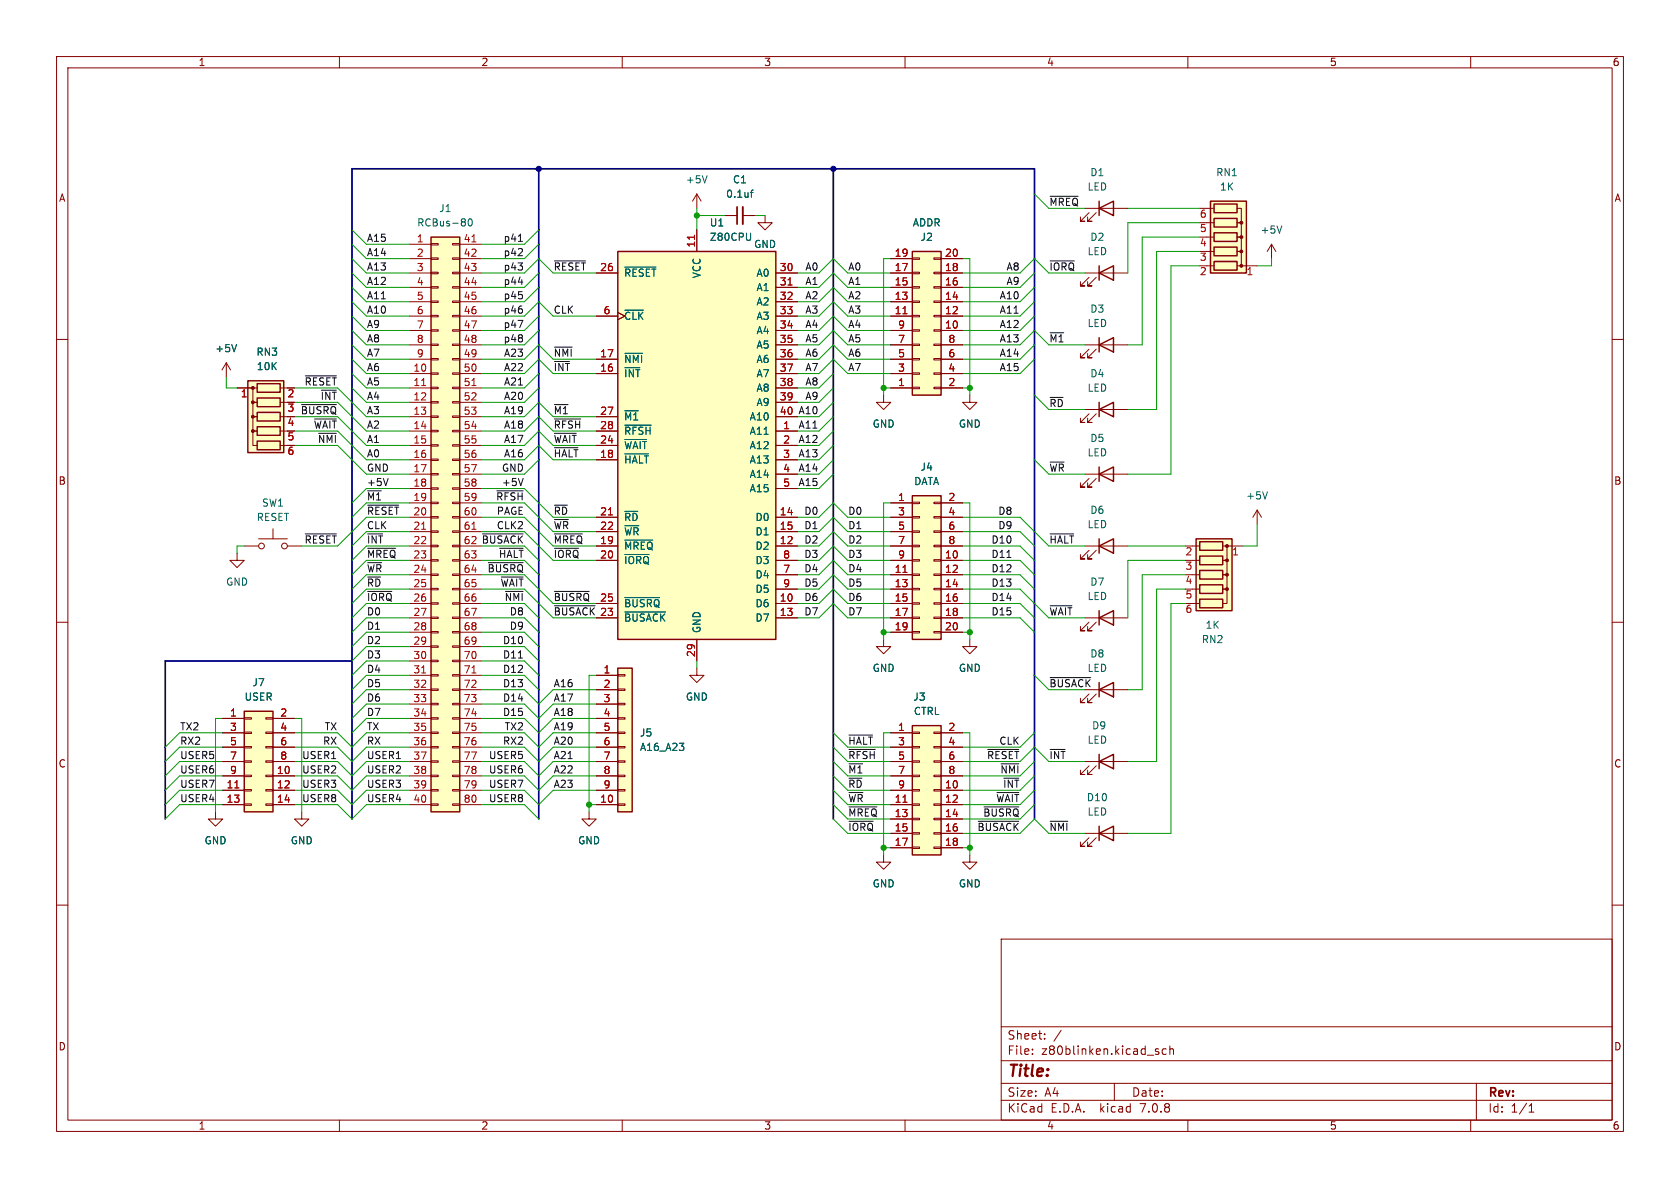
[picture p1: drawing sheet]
<svg xmlns="http://www.w3.org/2000/svg" width="297mm" height="210mm" viewBox="0 0 297 210" stroke-linecap="round" stroke-linejoin="round" font-family="sans-serif">
<g fill="none" stroke="#840000" stroke-width=".18">
<path d="M10 10h277v190h-277zM12 12h273v186h-273zM60 10v2M110 10v2M160 10v2M210 10v2M260 10v2M123.2 34.3l-.8 1.3M123.2 34.3v2.5M123.2 34.3l.8 1.3M128.3 38.1h2M131.3 38.1h2"/>
<path d="M135.3 38.1v1.3h1.2l-1.2 1.2-1.3-1.2h1.3M191.8 36.8h7.6M192.5 37.6l-1.5 1.5h.8h-.8v-.7M193.8 37.6l-1.5 1.5h.7h-.7v-.7M212.1 36.8h2.5M213.4 39.4h1.2M218.7 36.8h.8v2.6h-.8h.8v2.5h-.8h.8v2.6h-.8h.8v2.5h-.8M10 60h2M72.4 48.3h3.8M72.4 50.8h3.8M72.4 53.3h3.8M72.4 55.9h3.8"/>
<path d="M72.4 58.4h3.8M72.4 43.2h3.8M72.4 45.7h3.8M76.2 58.3h1.3v.2h-1.3zM76.2 55.8h1.3v.2h-1.3zM76.2 53.2h1.3v.3h-1.3zM76.2 50.7h1.3v.2h-1.3zM76.2 48.1h1.3v.3h-1.3zM76.2 45.6h1.3v.2h-1.3zM76.2 43.1h1.3v.2h-1.3zM80 58.3h1.3v.2h-1.3zM80 55.8h1.3v.2h-1.3z"/>
<path d="M80 53.2h1.3v.3h-1.3zM80 50.7h1.3v.2h-1.3zM80 48.1h1.3v.3h-1.3zM80 45.6h1.3v.2h-1.3zM80 43.1h1.3v.2h-1.3zM81.3 48.3h3.8M81.3 50.8h3.8M81.3 53.3h3.8M81.3 55.9h3.8M81.3 58.4h3.8M81.3 43.2h3.8M81.3 45.7h3.8"/>
<path d="M105.4 48.3h3.8M105.4 55.9h3.8M109.2 55.2l1.3 .7-1.3 .6M123.2 40.6v3.9M137.2 48.3h3.8M137.2 50.8h3.8M137.2 53.3h3.8M137.2 55.9h3.8M137.2 58.4h3.8M157.5 48.3h3.8M157.5 50.8h3.8M157.5 53.3h3.8"/>
<path d="M157.5 55.9h3.8M157.5 58.4h3.8M157.5 45.7h3.8M161.3 45.6h1.3v.2h-1.3zM161.3 48.1h1.3v.3h-1.3zM161.3 50.7h1.3v.2h-1.3zM161.3 53.2h1.3v.3h-1.3zM161.3 55.8h1.3v.2h-1.3zM161.3 58.3h1.3v.2h-1.3zM165.1 45.6h1.3v.2h-1.3zM165.1 48.1h1.3v.3h-1.3zM165.1 50.7h1.3v.2h-1.3z"/>
<path d="M165.1 53.2h1.3v.3h-1.3zM165.1 55.8h1.3v.2h-1.3zM165.1 58.3h1.3v.2h-1.3zM166.4 48.3h3.8M166.4 50.8h3.8M166.4 53.3h3.8M166.4 55.9h3.8M166.4 58.4h3.8M166.4 45.7h3.8M191.8 48.3h7.6M192.5 49l-1.5 1.5h.8h-.8v-.7M193.8 49l-1.5 1.5h.7h-.7v-.7"/>
<path d="M213.4 47h1.2M213.4 44.5h1.2M213.4 41.9h1.2M219.7 47h2.5M224.8 43.2l-.8 1.3M224.8 43.2v2.5M224.8 43.2l.8 1.3M285 60h2M40 64.1l-.8 1.3M40 64.1v2.6M40 64.1l.8 1.3M41.9 68.6h2.5"/>
<path d="M45.5 68.6h-.8v2.5h.8h-.8v2.6h.8h-.8v2.5h.8h-.8v2.5h.8M49.5 76.2h1.3M49.5 78.7h1.3M49.5 73.7h1.3M49.5 68.6h2.6M49.5 71.1h1.3M72.4 76.2h3.8M72.4 66h3.8M72.4 63.5h3.8M72.4 78.7h3.8M72.4 73.7h3.8M72.4 61h3.8"/>
<path d="M72.4 68.6h3.8M72.4 71.1h3.8M76.2 78.6h1.3v.3h-1.3zM76.2 76.1h1.3v.2h-1.3zM76.2 73.5h1.3v.3h-1.3zM76.2 71h1.3v.2h-1.3zM76.2 68.5h1.3v.2h-1.3zM76.2 65.9h1.3v.3h-1.3zM76.2 63.4h1.3v.2h-1.3zM76.2 60.8h1.3v.3h-1.3zM80 78.6h1.3v.3h-1.3zM80 76.1h1.3v.2h-1.3z"/>
<path d="M80 73.5h1.3v.3h-1.3zM80 71h1.3v.2h-1.3zM80 68.5h1.3v.2h-1.3zM80 65.9h1.3v.3h-1.3zM80 63.4h1.3v.2h-1.3zM80 60.8h1.3v.3h-1.3zM81.3 76.2h3.8M81.3 66h3.8M81.3 63.5h3.8M81.3 78.7h3.8M81.3 73.7h3.8M81.3 61h3.8"/>
<path d="M81.3 68.6h3.8M81.3 71.1h3.8M105.4 76.2h3.8M105.4 66h3.8M105.4 63.5h3.8M105.4 78.7h3.8M105.4 73.7h3.8M137.2 76.2h3.8M137.2 66h3.8M137.2 63.5h3.8M137.2 78.7h3.8M137.2 73.7h3.8"/>
<path d="M137.2 61h3.8M137.2 68.6h3.8M137.2 71.1h3.8M156.2 69.9v1.2h1.3l-1.3 1.3-1.3-1.3h1.3M157.5 66h3.8M157.5 63.5h3.8M157.5 61h3.8M157.5 68.6h3.8M161.3 60.8h1.3v.3h-1.3zM161.3 63.4h1.3v.2h-1.3zM161.3 65.9h1.3v.3h-1.3zM161.3 68.5h1.3v.2h-1.3z"/>
<path d="M165.1 60.8h1.3v.3h-1.3zM165.1 63.4h1.3v.2h-1.3zM165.1 65.9h1.3v.3h-1.3zM165.1 68.5h1.3v.2h-1.3zM166.4 66h3.8M166.4 63.5h3.8M166.4 61h3.8M166.4 68.6h3.8M171.4 69.9v1.2h1.3l-1.3 1.3-1.2-1.3h1.2M191.8 61h7.6M191.8 72.4h7.6M192.5 61.7l-1.5 1.5h.8h-.8v-.7"/>
<path d="M192.5 73.2l-1.5 1.5h.8h-.8v-.8M193.8 61.7l-1.5 1.5h.7h-.7v-.7M193.8 73.2l-1.5 1.5h.7h-.7v-.8M41.9 97.8v1.3h1.3l-1.3 1.2-1.3-1.2h1.3M43.2 96.5h2.5M45.7 95.3h5.1M48.3 93.5v1.8M50.8 96.5h2.5M72.4 96.5h3.8M72.4 91.4h3.8M72.4 94h3.8M72.4 81.3h3.8"/>
<path d="M72.4 99.1h3.8M72.4 83.8h3.8M72.4 86.4h3.8M72.4 88.9h3.8M76.2 98.9h1.3v.3h-1.3zM76.2 96.4h1.3v.2h-1.3zM76.2 93.9h1.3v.2h-1.3zM76.2 91.3h1.3v.3h-1.3zM76.2 88.8h1.3v.2h-1.3zM76.2 86.2h1.3v.3h-1.3zM76.2 83.7h1.3v.2h-1.3zM76.2 81.2h1.3v.2h-1.3z"/>
<path d="M80 98.9h1.3v.3h-1.3zM80 96.4h1.3v.2h-1.3zM80 93.9h1.3v.2h-1.3zM80 91.3h1.3v.3h-1.3zM80 88.8h1.3v.2h-1.3zM80 86.2h1.3v.3h-1.3zM80 83.7h1.3v.2h-1.3zM80 81.2h1.3v.2h-1.3zM81.3 96.5h3.8M81.3 91.4h3.8M81.3 94h3.8M81.3 81.3h3.8"/>
<path d="M81.3 99.1h3.8M81.3 83.8h3.8M81.3 86.4h3.8M81.3 88.9h3.8M105.4 96.5h3.8M105.4 91.4h3.8M105.4 94h3.8M105.4 81.3h3.8M105.4 99.1h3.8M137.2 96.5h3.8M137.2 91.4h3.8M137.2 94h3.8"/>
<path d="M137.2 81.3h3.8M137.2 99.1h3.8M137.2 83.8h3.8M137.2 86.4h3.8M157.5 96.5h3.8M157.5 91.4h3.8M157.5 94h3.8M157.5 99.1h3.8M157.5 88.9h3.8M161.3 98.9h1.3v.3h-1.3zM161.3 96.4h1.3v.2h-1.3zM161.3 93.9h1.3v.2h-1.3z"/>
<path d="M161.3 91.3h1.3v.3h-1.3zM161.3 88.8h1.3v.2h-1.3zM165.1 98.9h1.3v.3h-1.3zM165.1 96.4h1.3v.2h-1.3zM165.1 93.9h1.3v.2h-1.3zM165.1 91.3h1.3v.3h-1.3zM165.1 88.8h1.3v.2h-1.3zM166.4 96.5h3.8M166.4 91.4h3.8M166.4 94h3.8M166.4 99.1h3.8M166.4 88.9h3.8"/>
<path d="M191.8 96.5h7.6M191.8 83.8h7.6M192.5 84.6l-1.5 1.5h.8h-.8v-.8M192.5 97.3l-1.5 1.5h.8h-.8v-.8M193.8 84.6l-1.5 1.5h.7h-.7v-.8M193.8 97.3l-1.5 1.5h.7h-.7v-.8M209.5 96.5h2.6M210.8 99.1h1.3M216.2 96.5h.7v2.6h-.7h.7v2.5h-.7h.7v2.5h-.7h.7v2.6h-.7M217.2 96.5h2.5M222.2 90.2l-.7 1.2M222.2 90.2v2.5"/>
<path d="M222.2 90.2l.8 1.2M10 110h2M72.4 106.7h3.8M72.4 109.2h3.8M72.4 101.6h3.8M72.4 104.1h3.8M72.4 119.4h3.8M72.4 111.8h3.8M72.4 114.3h3.8M72.4 116.8h3.8M76.2 119.3h1.3v.2h-1.3zM76.2 116.7h1.3v.3h-1.3z"/>
<path d="M76.2 114.2h1.3v.2h-1.3zM76.2 111.6h1.3v.3h-1.3zM76.2 109.1h1.3v.2h-1.3zM76.2 106.6h1.3v.2h-1.3zM76.2 104h1.3v.3h-1.3zM76.2 101.5h1.3v.2h-1.3zM80 119.3h1.3v.2h-1.3zM80 116.7h1.3v.3h-1.3zM80 114.2h1.3v.2h-1.3zM80 111.6h1.3v.3h-1.3zM80 109.1h1.3v.2h-1.3zM80 106.6h1.3v.2h-1.3z"/>
<path d="M80 104h1.3v.3h-1.3zM80 101.5h1.3v.2h-1.3zM81.3 106.7h3.8M81.3 109.2h3.8M81.3 101.6h3.8M81.3 104.1h3.8M81.3 119.4h3.8M81.3 111.8h3.8M81.3 114.3h3.8M81.3 116.8h3.8M105.4 106.7h3.8M105.4 109.2h3.8"/>
<path d="M105.4 119.4h3.8M109.2 119.3h1.3v.2h-1.3zM123.2 118.1v1.3h1.3l-1.3 1.3-1.3-1.3h1.3M123.2 113v3.8M137.2 106.7h3.8M137.2 109.2h3.8M137.2 101.6h3.8M137.2 104.1h3.8M156.2 113v1.3h1.3l-1.3 1.3-1.3-1.3h1.3M157.5 106.7h3.8M157.5 109.2h3.8M157.5 101.6h3.8"/>
<path d="M157.5 104.1h3.8M157.5 111.8h3.8M161.3 111.6h1.3v.3h-1.3zM161.3 109.1h1.3v.2h-1.3zM161.3 106.6h1.3v.2h-1.3zM161.3 104h1.3v.3h-1.3zM161.3 101.5h1.3v.2h-1.3zM165.1 111.6h1.3v.3h-1.3zM165.1 109.1h1.3v.2h-1.3zM165.1 106.6h1.3v.2h-1.3zM165.1 104h1.3v.3h-1.3zM165.1 101.5h1.3v.2h-1.3z"/>
<path d="M166.4 106.7h3.8M166.4 109.2h3.8M166.4 101.6h3.8M166.4 104.1h3.8M166.4 111.8h3.8M171.4 113v1.3h1.3l-1.3 1.3-1.2-1.3h1.2M191.8 109.2h7.6M192.5 110l-1.5 1.5h.8h-.8v-.8M193.8 110l-1.5 1.5h.7h-.7v-.8M210.8 106.7h1.3M210.8 101.6h1.3M210.8 104.1h1.3"/>
<path d="M285 110h2M39.4 127h3.8M39.4 129.5h3.8M39.4 132.1h3.8M39.4 134.6h3.8M39.4 137.2h3.8M39.4 139.7h3.8M43.2 139.6h1.2v.2h-1.2zM43.2 137h1.2v.3h-1.2zM43.2 134.5h1.2v.2h-1.2zM43.2 132h1.2v.2h-1.2zM43.2 129.4h1.2v.3h-1.2z"/>
<path d="M43.2 126.9h1.2v.2h-1.2zM47 139.6h1.3v.2h-1.3zM47 137h1.3v.3h-1.3zM47 134.5h1.3v.2h-1.3zM47 132h1.3v.2h-1.3zM47 129.4h1.3v.3h-1.3zM47 126.9h1.3v.2h-1.3zM48.3 127h3.8M48.3 129.5h3.8M48.3 132.1h3.8M48.3 134.6h3.8M48.3 137.2h3.8"/>
<path d="M48.3 139.7h3.8M72.4 121.9h3.8M72.4 124.5h3.8M72.4 127h3.8M72.4 129.5h3.8M72.4 132.1h3.8M72.4 134.6h3.8M72.4 137.2h3.8M72.4 139.7h3.8M76.2 139.6h1.3v.2h-1.3zM76.2 137h1.3v.3h-1.3zM76.2 134.5h1.3v.2h-1.3z"/>
<path d="M76.2 132h1.3v.2h-1.3zM76.2 129.4h1.3v.3h-1.3zM76.2 126.9h1.3v.2h-1.3zM76.2 124.3h1.3v.3h-1.3zM76.2 121.8h1.3v.2h-1.3zM80 139.6h1.3v.2h-1.3zM80 137h1.3v.3h-1.3zM80 134.5h1.3v.2h-1.3zM80 132h1.3v.2h-1.3zM80 129.4h1.3v.3h-1.3zM80 126.9h1.3v.2h-1.3zM80 124.3h1.3v.3h-1.3z"/>
<path d="M80 121.8h1.3v.2h-1.3zM81.3 121.9h3.8M81.3 124.5h3.8M81.3 127h3.8M81.3 129.5h3.8M81.3 132.1h3.8M81.3 134.6h3.8M81.3 137.2h3.8M81.3 139.7h3.8M105.4 121.9h3.8M105.4 124.5h3.8M105.4 127h3.8"/>
<path d="M105.4 129.5h3.8M105.4 132.1h3.8M105.4 134.6h3.8M105.4 137.2h3.8M105.4 139.7h3.8M109.2 139.6h1.3v.2h-1.3zM109.2 137h1.3v.3h-1.3zM109.2 134.5h1.3v.2h-1.3zM109.2 132h1.3v.2h-1.3zM109.2 129.4h1.3v.3h-1.3zM109.2 126.9h1.3v.2h-1.3zM109.2 124.3h1.3v.3h-1.3z"/>
<path d="M109.2 121.8h1.3v.2h-1.3zM157.5 129.5h3.8M157.5 132.1h3.8M157.5 134.6h3.8M157.5 137.2h3.8M157.5 139.7h3.8M161.3 139.6h1.3v.2h-1.3zM161.3 137h1.3v.3h-1.3zM161.3 134.5h1.3v.2h-1.3zM161.3 132h1.3v.2h-1.3zM161.3 129.4h1.3v.3h-1.3zM165.1 139.6h1.3v.2h-1.3z"/>
<path d="M165.1 137h1.3v.3h-1.3zM165.1 134.5h1.3v.2h-1.3zM165.1 132h1.3v.2h-1.3zM165.1 129.4h1.3v.3h-1.3zM166.4 129.5h3.8M166.4 132.1h3.8M166.4 134.6h3.8M166.4 137.2h3.8M166.4 139.7h3.8M191.8 134.6h7.6M192.5 135.4l-1.5 1.5h.8h-.8v-.8M192.5 122.7l-1.5 1.5h.8h-.8v-.8"/>
<path d="M193.8 135.4l-1.5 1.5h.7h-.7v-.8M193.8 122.7l-1.5 1.5h.7h-.7v-.8M194.3 121.9h5.1M10 160h2M38.1 143.5v1.3h1.3l-1.3 1.3-1.3-1.3h1.3M39.4 142.2h3.8M43.2 142.1h1.2v.3h-1.2zM47 142.1h1.3v.3h-1.3zM48.3 142.2h3.8M53.3 143.5v1.3h1.3l-1.3 1.3-1.2-1.3h1.2M72.4 142.2h3.8M76.2 142.1h1.3v.3h-1.3z"/>
<path d="M80 142.1h1.3v.3h-1.3zM81.3 142.2h3.8M104.1 143.5v1.3h1.3l-1.3 1.3-1.2-1.3h1.2M105.4 142.2h3.8M109.2 142.1h1.3v.3h-1.3zM156.2 151.1v1.3h1.3l-1.3 1.3-1.3-1.3h1.3M157.5 142.2h3.8M157.5 144.8h3.8M157.5 147.3h3.8M157.5 149.9h3.8M161.3 149.7h1.3v.3h-1.3zM161.3 147.2h1.3v.2h-1.3z"/>
<path d="M161.3 144.7h1.3v.2h-1.3zM161.3 142.1h1.3v.3h-1.3zM165.1 149.7h1.3v.3h-1.3zM165.1 147.2h1.3v.2h-1.3zM165.1 144.7h1.3v.2h-1.3zM165.1 142.1h1.3v.3h-1.3zM166.4 142.2h3.8M166.4 144.8h3.8M166.4 147.3h3.8M166.4 149.9h3.8M171.4 151.1v1.3h1.3l-1.3 1.3-1.2-1.3h1.2M191.8 147.3h7.6"/>
<path d="M192.5 148.1l-1.5 1.5h.8h-.8v-.8M193.8 148.1l-1.5 1.5h.7h-.7v-.8M285 160h2M177 166h108v32h-108zM60 198v2M110 198v2M160 198v2M177 194.5h108M177 191.5h108M177 187.5h108M177 181.5h108M182.5 186.3v.1"/>
<path d="M182.5 185.5v.1M184.7 183.6v.1M184.7 182.8v.1M187.6 182.1l-1.3 2M197 191.5v3M204.5 185.9l.3 .1 .1 .2-.2 .2h-.3M204.5 185.4l.3 .1M206.2 185.5l-.5-.1-.2 .3v.4l.1 .2h.6M206.8 185.5l.2-.1 .4 .1 .1 .9M206.8 184.9v1.5M210 198v2M260 198v2"/>
<path d="M261 191.5v6.5M270.3 196.6h.9M270.3 195.5l.4-.4v1.5"/>
<circle cx="46.2" cy="96.5" r=".51"/>
<circle cx="50.3" cy="96.5" r=".51"/>
</g>
<g fill="none" stroke="#006464" stroke-width=".18">
<path d="M82.9 38.8l.2-.1a.68 .68 0 0 1 .4 .6 .68 .68 0 0 1-.4 .6l-.2-.1-.1-.3zM125 31.1l-.4 1.2M132.7 34h.4M133.1 33.6l-.3 .2v1.1M226.6 39.9l-.4 1.3M110.5 47.2h5.5M110.5 54.8h3.3M132.7 41.2l-.1 1.2M41.8 60.9l-.4 1.3M110.5 62.5h3.1M110.5 77.7h3.8M110.5 72.6h2.4"/>
<path d="M110.5 75.2h4.6M110.5 80.2h4.1M110.5 95.5h4.9M110.5 98h4.2M110.5 90.4h2.2M224.1 86.9l-.5 1.3M110.5 108.2h7.1M110.5 105.6h6.1M120.1 131.4h.8l-.4 .5M120.8 132v.5"/>
</g>
<g fill="#ffffc2" stroke="#ffffc2" stroke-width=".18">
<path d="M109.2 44.5h28v68.5h-28z"/>
<path d="M214 35.6h6.3v12.7h-6.3z"/>
<path d="M109.2 118.1h2.6v25.4h-2.6z"/>
<path d="M76.2 41.9h5.1v101.6h-5.1z"/>
<path d="M43.8 67.3h6.4v12.7h-6.4z"/>
<path d="M161.3 87.6h5.1v25.4h-5.1z"/>
<path d="M43.2 125.7h5.1v17.8h-5.1z"/>
<path d="M161.3 44.5h5.1v25.4h-5.1z"/>
<path d="M211.5 95.3h6.3v12.7h-6.3z"/>
<path d="M161.3 128.3h5.1v22.8h-5.1z"/>
</g>
<g fill="none" stroke="#840000" stroke-width=".25">
<path d="M194.3 36.8l2.5-1.2v2.5zM194.3 35.6v2.5M214 35.6h6.3v12.7h-6.3zM214.6 38.6h4.1v1.5h-4.1zM214.6 36.1h4.1v1.5h-4.1zM76.2 41.9h5.1v101.6h-5.1zM109.2 44.5h28v68.5h-28zM161.3 44.5h5.1v25.4h-5.1zM194.3 48.3l2.5-1.3v2.5zM194.3 47v2.5M194.3 59.7v2.5M214.6 46.2h4.1v1.6h-4.1z"/>
<path d="M214.6 43.7h4.1v1.5h-4.1zM214.6 41.1h4.1v1.6h-4.1zM43.8 67.3h6.4v12.7h-6.4zM45.5 67.8h4v1.5h-4zM45.5 70.4h4v1.5h-4zM45.5 72.9h4v1.5h-4zM45.5 75.4h4v1.6h-4zM45.5 78h4v1.5h-4zM194.3 61l2.5-1.3v2.5zM194.3 72.4l2.5-1.3v2.6zM194.3 71.1v2.6M161.3 87.6h5.1v25.4h-5.1z"/>
<path d="M194.3 83.8l2.5-1.2v2.5zM194.3 96.5l2.5-1.2v2.5zM194.3 82.6v2.5M194.3 95.3v2.5M211.5 95.3h6.3v12.7h-6.3zM212.1 95.8h4.1v1.5h-4.1zM212.1 98.3h4.1v1.5h-4.1zM109.2 118.1h2.6v25.4h-2.6zM194.3 109.2l2.5-1.2v2.5zM194.3 108v2.5M212.1 100.8h4.1v1.6h-4.1zM212.1 103.4h4.1v1.5h-4.1z"/>
<path d="M212.1 105.9h4.1v1.5h-4.1zM43.2 125.7h5.1v17.8h-5.1zM161.3 128.3h5.1v22.8h-5.1zM194.3 134.6l2.5-1.2v2.5zM194.3 121.9l2.5-1.2v2.5zM194.3 120.7v2.5M194.3 133.4v2.5M194.3 147.3l2.5-1.2v2.5zM194.3 146.1v2.5"/>
</g>
<g fill="none" stroke="#a90000" stroke-width=".18">
<path d="M83.4 42.8h.8M122.8 41.6v.7M139.3 50.4h.7M159.6 55.5h.8M74.5 68.2h.8M83.4 68.2h.8M74.5 93.6h.8M83.4 93.6h.8M107.6 91h.7M74.5 119h.8M83.4 119h.8M159.6 101.2h.8"/>
<path d="M41.5 139.3h.7M159.6 141.8h.8"/>
</g>
<g fill="#840000" stroke="#840000" stroke-width=".18">
<circle cx="219.5" cy="47" r=".25"/>
<circle cx="219.5" cy="44.4" r=".25"/>
<circle cx="219.5" cy="41.9" r=".25"/>
<circle cx="219.5" cy="39.4" r=".25"/>
<circle cx="44.7" cy="68.6" r=".25"/>
<circle cx="44.7" cy="71.1" r=".25"/>
<circle cx="44.7" cy="73.7" r=".25"/>
<circle cx="44.7" cy="76.2" r=".25"/>
<circle cx="216.9" cy="96.5" r=".25"/>
<circle cx="216.9" cy="99.1" r=".25"/>
<circle cx="216.9" cy="101.6" r=".25"/>
<circle cx="216.9" cy="104.1" r=".25"/>
</g>
<path d="M131.3 36.6v3" fill="none" stroke="#840000" stroke-width=".33"/>
<path d="M130.3 36.6v3" fill="none" stroke="#840000" stroke-width=".3"/>
<g fill="none" stroke="#0f0f0f" stroke-width=".18">
<path d="M185.6 34.7h5M91.6 42.7h.8M98 46.1h5.5M185.6 46.1h4.3M53.3 71.5h6.2M54 66.4h5.5M55.6 74.1h3.9M56.3 76.6h3.2M98 61.4h3.1M98 76.6h3.9M98 74.1h4.7M98 79.1h4.2"/>
<path d="M54 94.4h5.5M65 96.9h4.9M65 89.3h5.5M68.6 84.6l-.4 1.2M85.3 94.4h7.2M86.3 99.5h6.2M87.8 86.8h4.7M88.3 96.9h4.2M92.5 84.6l-.4 1.2M98 96.9h4.3M98 94.4h5M178 98.5h.7"/>
<path d="M185.6 94.4h4.2M65 104.5h4.3M88.6 102h3.9M89.4 104.5h3.1M91.6 116.3h.8M98 104.5h6.2M98 107.1h7.2M185.6 107.1h3.9M185.6 119.8h7.2M150.1 132.5h4.6M150.1 129.9h4.1M174.6 132.5h5.5"/>
<path d="M177 135h3.1M150.1 142.6h4.9M150.1 145.2h4.3M172.9 145.2h7.2M174 142.6h6.1M176.3 140.1h3.8M185.6 145.2h3.2"/>
</g>
<path d="M95.2 29.8v115M147.3 29.8v115M62.2 116.8h-33v28M62.2 144.8v-115h120.7v115" fill="none" stroke="#000084" stroke-width=".3"/>
<g fill="none" stroke="#009600" stroke-width=".18">
<path d="M123.2 36.8v3.8M123.2 38.1h5.1M133.3 38.1h2M182.9 34.3l2.5 2.5h6.4M199.4 36.8h12.7M212.1 39.4h-12.7v8.9M62.2 53.3l2.6 2.6h7.6M62.2 58.4l2.6 2.6h7.6M62.2 55.9l2.6 2.5h7.6M62.2 40.6l2.6 2.6h7.6M62.2 43.2l2.6 2.5h7.6M62.2 45.7l2.6 2.6h7.6"/>
<path d="M62.2 48.3l2.6 2.5h7.6M62.2 50.8l2.6 2.5h7.6M85.1 55.9h7.6l2.5-2.6 2.6 2.6h7.6M85.1 48.3h7.6l2.5-2.6 2.6 2.6h7.6M95.2 58.4l-2.5 2.6h-7.6M95.2 55.9l-2.5 2.5h-7.6M95.2 40.6l-2.5 2.6h-7.6M95.2 43.2l-2.5 2.5h-7.6M95.2 48.3l-2.5 2.5h-7.6M95.2 50.8l-2.5 2.5h-7.6M141 55.9h3.8l2.5-2.6 2.6 2.6h7.6M141 58.4h3.8l2.5-2.5 2.6 2.5h7.6"/>
<path d="M141 48.3h3.8l2.5-2.6 2.6 2.6h7.6M141 50.8h3.8l2.5-2.5 2.6 2.5h7.6M141 53.3h3.8l2.5-2.5 2.6 2.5h7.6M157.5 45.7h-1.3v24.2M170.2 45.7h1.2v24.2M170.2 48.3h10.1l2.6-2.6 2.5 2.6h6.4M182.9 53.3l-2.6 2.6h-10.1M182.9 55.9l-2.6 2.5h-10.1M182.9 48.3l-2.6 2.5h-10.1M182.9 50.8l-2.6 2.5h-10.1M212.1 41.9h-10.2v19.1h-2.5M212.1 47h-5.1v36.8h-7.6"/>
<path d="M212.1 44.5h-7.6v27.9h-5.1M224.8 45.7v1.3h-2.6M40 66.7v1.9h1.9M52.1 76.2h7.6l5.1 5.1h7.6M52.1 71.1h7.6l5.1 5.1h7.6M52.1 78.7h7.6l5.1 5.1h7.6M52.1 73.7h7.6l5.1 5h7.6M52.1 68.6h7.6l5.1 5.1h7.6M62.2 61l2.6 2.5h7.6M62.2 63.5l2.6 2.5h7.6M62.2 68.6l2.6 2.5h7.6M62.2 66l2.6 2.6h7.6"/>
<path d="M85.1 63.5h7.6l2.5-2.5 2.6 2.5h7.6M85.1 76.2h7.6l2.5-2.5 2.6 2.5h7.6M85.1 78.7h7.6l2.5-2.5 2.6 2.5h7.6M85.1 73.7h7.6l2.5-2.6 2.6 2.6h7.6M85.1 66h7.6l2.5-2.5 2.6 2.5h7.6M95.2 68.6l-2.5 2.5h-7.6M95.2 66l-2.5 2.6h-7.6M141 63.5h3.8l2.5-2.5 2.6 2.5h7.6M141 61h3.8l2.5-2.6 2.6 2.6h7.6M141 66h3.8l2.5-2.5 2.6 2.5h7.6M147.3 73.7l-2.5 2.5h-3.8M147.3 76.2l-2.5 2.5h-3.8"/>
<path d="M147.3 71.1l-2.5 2.6h-3.8M147.3 78.7l-2.5 2.6h-3.8M147.3 68.6l-2.5 2.5h-3.8M147.3 66l-2.5 2.6h-3.8M156.2 68.6h1.3M170.2 61h10.1l2.6-2.6 2.5 2.6h6.4M170.2 68.6h1.2M182.9 61l-2.6 2.5h-10.1M182.9 63.5l-2.6 2.5h-10.1M182.9 69.9l2.5 2.5h6.4M43.2 96.5h-1.3v1.3M72.4 94h-7.6l-2.6 2.5"/>
<path d="M72.4 91.4h-7.6l-5.1 5.1h-6.4M72.4 96.5h-7.6l-2.6 2.6M72.4 88.9h-7.6l-2.6 2.5M72.4 86.4h-7.6l-2.6 2.5M72.4 99.1h-7.6l-2.6 2.5M85.1 94h7.6l5.1 5.1h7.6M85.1 88.9h7.6l5.1 5.1h7.6M85.1 81.3h7.6l2.5-2.6 2.6 2.6h7.6M85.1 96.5h7.6l2.5 2.6M85.1 91.4h7.6l5.1 5.1h7.6M85.1 86.4h7.6l5.1 5h7.6M85.1 99.1h7.6l2.5 2.5"/>
<path d="M95.2 81.3l-2.5 2.5h-7.6M141 94h3.8l2.5-2.6 2.6 2.6h7.6M141 96.5h3.8l2.5-2.5 2.6 2.5h7.6M141 91.4h3.8l2.5-2.5 2.6 2.5h7.6M141 99.1h3.8l2.5-2.6 2.6 2.6h7.6M147.3 81.3l-2.5 2.5h-3.8M147.3 83.8l-2.5 2.6h-3.8M157.5 88.9h-1.3v24.1M170.2 94h10.1l2.6 2.5M170.2 96.5h10.1l2.6 2.6M170.2 91.4h10.1l5.1 5.1h6.4M170.2 88.9h1.2v24.1"/>
<path d="M170.2 99.1h10.1l2.6 2.5M182.9 81.3l2.5 2.5h6.4M199.4 96.5h10.1M209.5 99.1h-10.1v10.1M222.2 92.7v3.8h-2.5M72.4 119.4h-7.6l-2.6 2.5M72.4 109.2h-7.6l-2.6 2.6M72.4 116.8h-7.6l-2.6 2.6M72.4 111.8h-7.6l-2.6 2.5M72.4 106.7h-7.6l-2.6 2.5M72.4 114.3h-7.6l-2.6 2.5M72.4 101.6h-7.6l-2.6 2.5"/>
<path d="M72.4 104.1h-7.6l-2.6 2.6M85.1 119.4h7.6l2.5 2.5M85.1 109.2h7.6l2.5 2.6M85.1 104.1h7.6l5.1 5.1h7.6M85.1 116.8h7.6l2.5 2.6M85.1 111.8h7.6l2.5 2.5M85.1 106.7h7.6l2.5 2.5M85.1 101.6h7.6l5.1 5.1h7.6M85.1 114.3h7.6l2.5 2.5M105.4 119.4h-1.3v24.1M123.2 116.8v1.3M141 109.2h3.8l2.5-2.5 2.6 2.5h7.6"/>
<path d="M141 106.7h3.8l2.5-2.6 2.6 2.6h7.6M141 101.6h3.8l2.5-2.5 2.6 2.5h7.6M141 104.1h3.8l2.5-2.5 2.6 2.5h7.6M156.2 111.8h1.3M170.2 109.2h10.1l2.6 2.6M170.2 104.1h10.1l5.1 5.1h6.4M170.2 111.8h1.2M170.2 106.7h10.1l2.6 2.5M170.2 101.6h10.1l2.6 2.5M182.9 119.4l2.5 2.5h6.4M209.5 106.7h-2.5v40.6h-7.6M209.5 101.6h-7.6v20.3h-2.5"/>
<path d="M209.5 104.1h-5v30.5h-5.1M39.4 139.7h-7.7l-2.5 2.5M39.4 137.2h-7.7l-2.5 2.5M39.4 132.1h-7.7l-2.5 2.5M39.4 129.5h-7.7l-2.5 2.6M39.4 134.6h-7.7l-2.5 2.6M39.4 127h-1.3v16.5M52.1 139.7h7.6l2.5 2.5 2.6-2.5h7.6M52.1 137.2h7.6l2.5 2.5 2.6-2.5h7.6M52.1 132.1h7.6l2.5 2.5 2.6-2.5h7.6M52.1 129.5h7.6l2.5 2.6 2.6-2.6h7.6M52.1 134.6h7.6l2.5 2.6 2.6-2.6h7.6"/>
<path d="M52.1 127h1.2v16.5M72.4 121.9h-7.6l-2.6 2.6M72.4 127h-7.6l-2.6 2.5M72.4 124.5h-7.6l-2.6 2.5M85.1 139.7h7.6l2.5 2.5 2.6-2.5h7.6M85.1 137.2h7.6l2.5 2.5 2.6-2.5h7.6M85.1 132.1h7.6l2.5 2.5 2.6-2.5h7.6M85.1 129.5h7.6l2.5 2.6 2.6-2.6h7.6M85.1 134.6h7.6l2.5 2.6 2.6-2.6h7.6M85.1 121.9h7.6l2.5 2.6 2.6-2.6h7.6M85.1 127h7.6l2.5 2.5 2.6-2.5h7.6M85.1 124.5h7.6l2.5 2.5 2.6-2.5h7.6"/>
<path d="M147.3 137.2l2.6 2.5h7.6M147.3 139.7l2.6 2.5h7.6M147.3 134.6l2.6 2.6h7.6M147.3 129.5l2.6 2.6h7.6M147.3 132.1l2.6 2.5h7.6M157.5 129.5h-1.3v21.6M170.2 129.5h1.2v21.6M170.2 134.6h10.1l2.6-2.5 2.5 2.5h6.4M182.9 137.2l-2.6 2.5h-10.1M182.9 139.7l-2.6 2.5h-10.1M182.9 134.6l-2.6 2.6h-10.1M182.9 129.5l-2.6 2.6h-10.1"/>
<path d="M39.4 142.2h-7.7l-2.5 2.6M52.1 142.2h7.6l2.5 2.6 2.6-2.6h7.6M85.1 142.2h7.6l2.5 2.6M104.1 142.2h1.3M147.3 142.2l2.6 2.6h7.6M147.3 144.8l2.6 2.5h7.6M156.2 149.9h1.3M170.2 147.3h10.1l2.6-2.5 2.5 2.5h6.4M170.2 149.9h1.2M182.9 142.2l-2.6 2.6h-10.1"/>
</g>
<g fill="#000084" stroke="#000084" stroke-width=".18">
<circle cx="95.2" cy="29.8" r=".46"/>
<circle cx="147.3" cy="29.8" r=".46"/>
</g>
<g fill="#009600" stroke="#009600" stroke-width=".18">
<circle cx="123.2" cy="38.1" r=".46"/>
<circle cx="104.1" cy="142.2" r=".46"/>
<circle cx="171.4" cy="68.6" r=".46"/>
<circle cx="156.2" cy="68.6" r=".46"/>
<circle cx="171.4" cy="149.9" r=".46"/>
<circle cx="156.2" cy="111.8" r=".46"/>
<circle cx="156.2" cy="149.9" r=".46"/>
<circle cx="171.4" cy="111.8" r=".46"/>
</g>
<text font-size="2.8" fill="#840000" x="178" y="190.9">Title:</text>
<g font-size="2.1" fill="#840000">
<text x="178" y="184">Sheet:</text>
<text x="178" y="186.7">File:</text>
<text x="184.1" y="186.7">z80blinken.kicad_sch</text>
<text x="178" y="196.9">KiCad</text>
<text x="178" y="194.1">Size:</text>
<text x="184.7" y="194.1">A4</text>
<text x="185.7" y="196.9">E.D.A.</text>
<text x="194.6" y="196.9">kicad</text>
<text x="200" y="194.1">Date:</text>
<text x="201.8" y="196.9">7.0.8</text>
<text x="263" y="194.3">Rev:</text>
<text x="263" y="196.9">Id:</text>
<text x="267.1" y="196.9">1/1</text>
</g>
<g font-size="1.8" fill="#840000">
<text x="35" y="11.9">1</text>
<text x="85" y="11.9">2</text>
<text x="135" y="11.9">3</text>
<text x="185" y="11.9">4</text>
<text x="235" y="11.9">5</text>
<text x="285" y="11.9">6</text>
<text x="10.3" y="35.9">A</text>
<text x="285.3" y="35.9">A</text>
<text x="50.7" y="70.6">2</text>
<text x="50.7" y="73.1">3</text>
<text x="50.7" y="75.6">4</text>
<text x="50.7" y="78.2">5</text>
<text x="10.3" y="85.9">B</text>
<text x="285.3" y="85.9">B</text>
<text x="209.5" y="98.5">2</text>
<text x="209.5" y="101">3</text>
<text x="209.5" y="103.6">4</text>
<text x="209.5" y="106.1">5</text>
<text x="10.3" y="135.9">C</text>
<text x="285.3" y="135.9">C</text>
<text x="10.3" y="185.9">D</text>
<text x="285.3" y="185.9">D</text>
<text x="35" y="199.9">1</text>
<text x="85" y="199.9">2</text>
<text x="135" y="199.9">3</text>
<text x="185" y="199.9">4</text>
<text x="235" y="199.9">5</text>
<text x="285" y="199.9">6</text>
</g>
<g font-size="1.8" fill="#006464">
<text x="121.2" y="32.6">+5V</text>
<text x="128.3" y="35.2">0.1uf</text>
<text x="129.5" y="32.6">C1</text>
<text x="192.2" y="33.9">LED</text>
<text x="192.7" y="31.3">D1</text>
<text x="214.9" y="31.3">RN1</text>
<text x="215.6" y="33.9">1K</text>
<text x="73.6" y="40.2">RCBus-80</text>
<text x="77.5" y="37.7">J1</text>
<text x="125.4" y="40.2">U1</text>
<text x="161.3" y="40.2">ADDR</text>
<text x="222.8" y="41.5">+5V</text>
<text x="125.4" y="42.8">Z80CPU</text>
<text x="133.2" y="44">GND</text>
<text x="162.6" y="42.8">J2</text>
<text x="192.2" y="45.3">LED</text>
<text x="192.7" y="42.8">D2</text>
<text x="110.2" y="49.1">~{RESET}</text>
<text x="124.1" y="49.3" transform="rotate(-90 124.1 49.3)">VCC</text>
<text x="133.6" y="49.1">A0</text>
<text x="133.6" y="51.7">A1</text>
<text x="110.2" y="56.7">~{CLK}</text>
<text x="133.6" y="54.2">A2</text>
<text x="133.6" y="56.7">A3</text>
<text x="133.6" y="59.3">A4</text>
<text x="192.2" y="58">LED</text>
<text x="192.7" y="55.5">D3</text>
<text x="38" y="62.5">+5V</text>
<text x="45.2" y="63.1">RN3</text>
<text x="45.3" y="65.6">10K</text>
<text x="110.2" y="64.4">~{NMI}</text>
<text x="133.6" y="61.8">A5</text>
<text x="133.6" y="64.4">A6</text>
<text x="110.2" y="66.9">~{INT}</text>
<text x="133.6" y="66.9">A7</text>
<text x="133.6" y="69.4">A8</text>
<text x="133.6" y="72">A9</text>
<text x="192.2" y="69.4">LED</text>
<text x="192.7" y="66.9">D4</text>
<text x="110.2" y="74.5">~{M1}</text>
<text x="110.2" y="77.1">~{RFSH}</text>
<text x="132.4" y="77.1">A11</text>
<text x="132.4" y="74.5">A10</text>
<text x="154.2" y="75.8">GND</text>
<text x="169.4" y="75.8">GND</text>
<text x="110.2" y="82.1">~{HALT}</text>
<text x="110.2" y="79.6">~{WAIT}</text>
<text x="132.4" y="79.6">A12</text>
<text x="132.4" y="82.1">A13</text>
<text x="162.6" y="83.4">J4</text>
<text x="192.2" y="80.9">LED</text>
<text x="192.7" y="78.3">D5</text>
<text x="46.2" y="89.8">SW1</text>
<text x="132.4" y="84.7">A14</text>
<text x="132.4" y="87.2">A15</text>
<text x="161.5" y="86">DATA</text>
<text x="220.2" y="88.5">+5V</text>
<text x="45.3" y="92.3">RESET</text>
<text x="110.2" y="92.3">~{RD}</text>
<text x="110.2" y="94.8">~{WR}</text>
<text x="133.5" y="92.3">D0</text>
<text x="133.5" y="94.8">D1</text>
<text x="192.2" y="93.6">LED</text>
<text x="192.7" y="91">D6</text>
<text x="110.2" y="97.4">~{MREQ}</text>
<text x="110.2" y="99.9">~{IORQ}</text>
<text x="133.5" y="97.4">D2</text>
<text x="133.5" y="99.9">D3</text>
<text x="39.9" y="103.7">GND</text>
<text x="110.2" y="107.5">~{BUSRQ}</text>
<text x="133.5" y="107.5">D6</text>
<text x="133.5" y="102.5">D4</text>
<text x="133.5" y="105">D5</text>
<text x="192.2" y="106.3">LED</text>
<text x="192.7" y="103.7">D7</text>
<text x="110.2" y="110.1">~{BUSACK}</text>
<text x="124.1" y="112" transform="rotate(-90 124.1 112)">GND</text>
<text x="133.5" y="110.1">D7</text>
<text x="212.4" y="113.9">RN2</text>
<text x="213" y="111.4">1K</text>
<text x="154.2" y="119">GND</text>
<text x="169.4" y="119">GND</text>
<text x="192.2" y="119">LED</text>
<text x="192.7" y="116.4">D8</text>
<text x="43.1" y="124.1">USER</text>
<text x="44.5" y="121.5">J7</text>
<text x="121.2" y="124.1">GND</text>
<text x="161.4" y="124.1">J3</text>
<text x="113" y="130.4">J5</text>
<text x="161.5" y="126.6">CTRL</text>
<text x="192.2" y="131.7">LED</text>
<text x="193" y="129.1">D9</text>
<text x="113" y="132.9">A16_A23</text>
<text x="192" y="141.8">D10</text>
<text x="36.1" y="149.5">GND</text>
<text x="51.3" y="149.5">GND</text>
<text x="102.1" y="149.5">GND</text>
<text x="192.2" y="144.4">LED</text>
<text x="154.2" y="157.1">GND</text>
<text x="169.4" y="157.1">GND</text>
</g>
<g font-size="1.8" fill="#0f0f0f">
<text x="185.4" y="36.5">~{MREQ}</text>
<text x="64.8" y="45.4">A14</text>
<text x="64.8" y="47.9">A13</text>
<text x="64.8" y="42.8">A15</text>
<text x="88.9" y="45.4">p42</text>
<text x="88.9" y="42.8">p41</text>
<text x="88.9" y="47.9">p43</text>
<text x="97.8" y="47.9">~{RESET}26</text>
<text x="142.3" y="47.9">A0</text>
<text x="149.9" y="47.9">A0</text>
<text x="177.8" y="47.9">A8</text>
<text x="185.4" y="47.9">~{IORQ}</text>
<text x="64.8" y="50.5">A12</text>
<text x="64.8" y="53">A11</text>
<text x="88.9" y="50.5">p44</text>
<text x="88.9" y="53">p45</text>
<text x="142.3" y="53">A2</text>
<text x="142.3" y="50.5">A1</text>
<text x="149.9" y="50.5">A1</text>
<text x="149.9" y="53">A2</text>
<text x="176.6" y="53">A10</text>
<text x="177.8" y="50.5">A9</text>
<text x="64.8" y="55.5">A10</text>
<text x="64.8" y="58.1">A9</text>
<text x="88.9" y="55.5">p46</text>
<text x="88.9" y="58.1">p47</text>
<text x="97.8" y="55.5">CLK</text>
<text x="142.3" y="58.1">A4</text>
<text x="142.3" y="55.5">A3</text>
<text x="149.9" y="55.5">A3</text>
<text x="149.9" y="58.1">A4</text>
<text x="176.6" y="55.5">A11</text>
<text x="176.6" y="58.1">A12</text>
<text x="64.8" y="60.6">A8</text>
<text x="64.8" y="63.2">A7</text>
<text x="64.8" y="65.7">A6</text>
<text x="88.9" y="60.6">p48</text>
<text x="89" y="63.2">A23</text>
<text x="89" y="65.7">A22</text>
<text x="97.8" y="65.7">~{INT}</text>
<text x="97.8" y="63.2">~{NMI}</text>
<text x="142.3" y="65.7">A7</text>
<text x="142.3" y="63.2">A6</text>
<text x="142.3" y="60.6">A5</text>
<text x="149.9" y="60.6">A5</text>
<text x="149.9" y="65.7">A7</text>
<text x="149.9" y="63.2">A6</text>
<text x="176.6" y="65.7">A15</text>
<text x="176.6" y="60.6">A13</text>
<text x="176.6" y="63.2">A14</text>
<text x="185.4" y="60.6">~{M1}</text>
<text x="53.7" y="68.2">~{RESET}</text>
<text x="56.6" y="70.8">~{INT}</text>
<text x="64.8" y="70.8">A4</text>
<text x="64.8" y="68.2">A5</text>
<text x="89" y="68.2">A21</text>
<text x="89" y="70.8">A20</text>
<text x="142.3" y="70.8">A9</text>
<text x="142.3" y="68.2">A8</text>
<text x="53.1" y="73.3">~{BUSRQ}</text>
<text x="55.4" y="75.9">~{WAIT}</text>
<text x="64.8" y="75.9">A2</text>
<text x="64.8" y="73.3">A3</text>
<text x="89" y="73.3">A19</text>
<text x="89" y="75.9">A18</text>
<text x="97.8" y="73.3">~{M1}</text>
<text x="97.8" y="75.9">~{RFSH} 28</text>
<text x="141.1" y="75.9">A11</text>
<text x="141.1" y="73.3">A10</text>
<text x="185.4" y="72">~{RD}</text>
<text x="56.1" y="78.4">~{NMI}</text>
<text x="64.8" y="83.5">GND</text>
<text x="64.8" y="80.9">A0</text>
<text x="64.8" y="78.4">A1</text>
<text x="88.6" y="83.5">GND</text>
<text x="89" y="80.9">A16</text>
<text x="89" y="78.4">A17</text>
<text x="97.8" y="80.9">~{HALT}</text>
<text x="97.8" y="78.4">~{WAIT}</text>
<text x="141.1" y="83.5">A14</text>
<text x="141.1" y="80.9">A13</text>
<text x="141.1" y="78.4">A12</text>
<text x="185.4" y="83.5">~{WR}</text>
<text x="64.8" y="86">+5V</text>
<text x="64.8" y="88.6">~{M1}</text>
<text x="87.6" y="88.6">~{RFSH}</text>
<text x="88.6" y="86">+5V</text>
<text x="141.1" y="86">A15</text>
<text x="64.8" y="93.6">CLK</text>
<text x="64.8" y="91.1">~{RESET}20</text>
<text x="87.7" y="93.6">CLK2</text>
<text x="87.7" y="91.1">PAGE</text>
<text x="97.8" y="91.1">~{RD}</text>
<text x="97.8" y="93.6">~{WR}</text>
<text x="142.1" y="91.1">D0</text>
<text x="142.1" y="93.6">D1</text>
<text x="149.9" y="93.6">D1</text>
<text x="149.9" y="91.1">D0</text>
<text x="176.4" y="91.1">D8</text>
<text x="176.4" y="93.6">D9</text>
<text x="53.7" y="96.2">~{RESET}</text>
<text x="64.8" y="98.7">~{MREQ} 23</text>
<text x="64.8" y="101.3">~{WR}</text>
<text x="64.8" y="96.2">~{INT}</text>
<text x="81.9" y="96.3">62 ~{BUSACK}</text>
<text x="86.1" y="101.3">~{BUSRQ}</text>
<text x="88.1" y="98.7">~{HALT}</text>
<text x="97.8" y="96.2">~{MREQ} 19</text>
<text x="97.8" y="98.7">~{IORQ}</text>
<text x="142.1" y="101.3">D4</text>
<text x="142.1" y="96.2">D2</text>
<text x="142.1" y="98.7">D3</text>
<text x="149.9" y="98.7">D3</text>
<text x="149.9" y="96.2">D2</text>
<text x="149.9" y="101.3">D4</text>
<text x="175.2" y="96.2">D10</text>
<text x="175.2" y="101.3">D12</text>
<text x="175.2" y="98.7">D11</text>
<text x="185.4" y="96.2">~{HALT}</text>
<text x="64.8" y="106.3">~{IORQ}</text>
<text x="64.8" y="103.8">~{RD}</text>
<text x="88.4" y="103.8">~{WAIT}</text>
<text x="89.1" y="106.3">~{NMI}</text>
<text x="97.8" y="106.3">~{BUSRQ}25</text>
<text x="142.1" y="106.3">D6</text>
<text x="142.1" y="103.8">D5</text>
<text x="149.9" y="103.8">D5</text>
<text x="149.9" y="106.3">D6</text>
<text x="175.2" y="106.3">D14</text>
<text x="175.2" y="103.8">D13</text>
<text x="64.8" y="111.4">D1</text>
<text x="64.8" y="114">D2</text>
<text x="64.8" y="108.9">D0</text>
<text x="88.8" y="114">D10</text>
<text x="90" y="111.4">D9</text>
<text x="90" y="108.9">D8</text>
<text x="97.8" y="108.9">~{BUSACK}</text>
<text x="142.1" y="108.9">D7</text>
<text x="149.9" y="108.9">D7</text>
<text x="175.2" y="108.9">D15</text>
<text x="185.4" y="108.9">~{WAIT}</text>
<text x="64.8" y="119">D4</text>
<text x="64.8" y="116.5">D3</text>
<text x="88.8" y="116.5">D11</text>
<text x="88.8" y="119">D12</text>
<text x="64.8" y="124.1">D6</text>
<text x="64.8" y="121.6">D5</text>
<text x="88.8" y="121.6">D13</text>
<text x="88.8" y="124.1">D14</text>
<text x="97.8" y="124.1">A17</text>
<text x="97.8" y="121.6">A16</text>
<text x="185.4" y="121.6">~{BUSACK}</text>
<text x="31.7" y="131.7">RX2</text>
<text x="31.7" y="129.2">TX2</text>
<text x="57" y="131.7">RX</text>
<text x="57.3" y="129.2">TX</text>
<text x="64.8" y="131.7">RX</text>
<text x="64.8" y="126.7">D7</text>
<text x="64.8" y="129.2">TX</text>
<text x="88.8" y="126.7">D15</text>
<text x="88.8" y="131.7">RX2</text>
<text x="89.1" y="129.2">TX2</text>
<text x="97.8" y="126.7">A18</text>
<text x="97.8" y="129.2">A19</text>
<text x="97.8" y="131.7">A20</text>
<text x="149.9" y="131.7">~{HALT}</text>
<text x="176.6" y="131.7">CLK</text>
<text x="31.7" y="134.3">USER5</text>
<text x="31.7" y="136.8">USER6</text>
<text x="53.3" y="136.8">USER2</text>
<text x="53.3" y="134.3">USER1</text>
<text x="64.8" y="134.3">USER1</text>
<text x="64.8" y="136.8">USER2</text>
<text x="86.3" y="134.3">USER5</text>
<text x="86.3" y="136.8">USER6</text>
<text x="97.8" y="136.8">A22</text>
<text x="97.8" y="134.3">A21</text>
<text x="149.9" y="134.3">~{RFSH}</text>
<text x="149.9" y="136.8">~{M1}</text>
<text x="174.4" y="134.3">~{RESET}</text>
<text x="176.8" y="136.8">~{NMI}</text>
<text x="185.4" y="134.3">~{INT}</text>
<text x="31.7" y="139.4">USER7</text>
<text x="31.7" y="141.9">USER4</text>
<text x="53.3" y="139.4">USER3</text>
<text x="53.3" y="141.9">USER8</text>
<text x="64.8" y="139.4">USER3</text>
<text x="64.8" y="141.9">USER4</text>
<text x="86.3" y="139.4">USER7</text>
<text x="86.3" y="141.9">USER8</text>
<text x="97.8" y="139.4">A23</text>
<text x="149.9" y="141.9">~{WR}</text>
<text x="149.9" y="139.4">~{RD}</text>
<text x="176" y="141.9">~{WAIT}</text>
<text x="177.2" y="139.4">~{INT}</text>
<text x="149.9" y="147">~{IORQ}</text>
<text x="149.9" y="144.4">~{MREQ} 13</text>
<text x="172.7" y="147">~{BUSACK}</text>
<text x="173.7" y="144.4">~{BUSRQ}</text>
<text x="185.4" y="147">~{NMI}</text>
</g>
<g font-size="1.8" fill="#a90000">
<text x="212" y="41.4">5</text>
<text x="212" y="38.8">6</text>
<text x="73.6" y="42.9">1</text>
<text x="73.6" y="45.5">2</text>
<text x="81.9" y="42.9">41</text>
<text x="81.9" y="45.5">42</text>
<text x="122.9" y="43.9" transform="rotate(-90 122.9 43.9)">11</text>
<text x="158.1" y="45.5">19</text>
<text x="167" y="45.5">20</text>
<text x="212" y="46.4">3</text>
<text x="212" y="43.9">4</text>
<text x="73.6" y="48">3</text>
<text x="73.6" y="50.5">4</text>
<text x="73.6" y="53.1">5</text>
<text x="81.9" y="48">43</text>
<text x="81.9" y="50.5">44</text>
<text x="81.9" y="53.1">45</text>
<text x="106" y="48">26</text>
<text x="137.8" y="48">30</text>
<text x="137.8" y="50.5">31</text>
<text x="137.8" y="53.1">32</text>
<text x="158.1" y="53.1">13</text>
<text x="158.1" y="50.5">15</text>
<text x="158.1" y="48">17</text>
<text x="167" y="53.1">14</text>
<text x="167" y="50.5">16</text>
<text x="167" y="48">18</text>
<text x="212" y="49">2</text>
<text x="220.3" y="49">1</text>
<text x="73.6" y="55.6">6</text>
<text x="73.6" y="58.2">7</text>
<text x="81.9" y="55.6">46</text>
<text x="81.9" y="58.2">47</text>
<text x="106.6" y="55.6">6</text>
<text x="137.8" y="55.6">33</text>
<text x="137.8" y="58.2">34</text>
<text x="158.1" y="55.6">11</text>
<text x="158.7" y="58.2">9</text>
<text x="167" y="58.2">10</text>
<text x="167" y="55.6">12</text>
<text x="73" y="65.8">10</text>
<text x="73.6" y="60.7">8</text>
<text x="73.6" y="63.2">9</text>
<text x="81.9" y="60.7">48</text>
<text x="81.9" y="63.2">49</text>
<text x="81.9" y="65.8">50</text>
<text x="106" y="65.8">16</text>
<text x="106" y="63.2">17</text>
<text x="137.8" y="60.7">35</text>
<text x="137.8" y="63.2">36</text>
<text x="137.8" y="65.8">37</text>
<text x="158.7" y="65.8">3</text>
<text x="158.7" y="63.2">5</text>
<text x="158.7" y="60.7">7</text>
<text x="167.6" y="65.8">4</text>
<text x="167.6" y="63.2">6</text>
<text x="167.6" y="60.7">8</text>
<text x="42.5" y="70.6">1</text>
<text x="73" y="68.3">11</text>
<text x="73" y="70.9">12</text>
<text x="81.9" y="68.3">51</text>
<text x="81.9" y="70.9">52</text>
<text x="137.8" y="68.3">38</text>
<text x="137.8" y="70.9">39</text>
<text x="158.7" y="68.3">1</text>
<text x="167.6" y="68.3">2</text>
<text x="73" y="73.4">13</text>
<text x="73" y="75.9">14</text>
<text x="81.9" y="73.4">53</text>
<text x="81.9" y="75.9">54</text>
<text x="106" y="73.4">27</text>
<text x="106" y="75.9">28</text>
<text x="137.8" y="73.4">40</text>
<text x="138.4" y="75.9">1</text>
<text x="50.7" y="80.7">6</text>
<text x="73" y="78.5">15</text>
<text x="73" y="81">16</text>
<text x="73" y="83.6">17</text>
<text x="81.9" y="78.5">55</text>
<text x="81.9" y="81">56</text>
<text x="81.9" y="83.6">57</text>
<text x="106" y="81">18</text>
<text x="106" y="78.5">24</text>
<text x="138.4" y="78.5">2</text>
<text x="138.4" y="81">3</text>
<text x="138.4" y="83.6">4</text>
<text x="73" y="86.1">18</text>
<text x="73" y="88.6">19</text>
<text x="81.9" y="86.1">58</text>
<text x="81.9" y="88.6">59</text>
<text x="138.4" y="86.1">5</text>
<text x="158.7" y="88.6">1</text>
<text x="167.6" y="88.6">2</text>
<text x="73" y="93.7">21</text>
<text x="81.9" y="91.2">60</text>
<text x="81.9" y="93.7">61</text>
<text x="106" y="91.2">21</text>
<text x="106" y="93.7">22</text>
<text x="137.8" y="91.2">14</text>
<text x="137.8" y="93.7">15</text>
<text x="158.7" y="91.2">3</text>
<text x="158.7" y="93.7">5</text>
<text x="167.6" y="91.2">4</text>
<text x="167.6" y="93.7">6</text>
<text x="73" y="96.3">22</text>
<text x="73" y="101.3">24</text>
<text x="81.9" y="98.8">63</text>
<text x="81.9" y="101.3">64</text>
<text x="106" y="98.8">20</text>
<text x="106" y="96.3">19</text>
<text x="137.8" y="96.3">12</text>
<text x="138.4" y="101.3">7</text>
<text x="138.4" y="98.8">8</text>
<text x="158.1" y="101.3">11</text>
<text x="158.7" y="96.3">7</text>
<text x="158.7" y="98.8">9</text>
<text x="167" y="98.8">10</text>
<text x="167" y="101.3">12</text>
<text x="167.6" y="96.3">8</text>
<text x="217.7" y="98.5">1</text>
<text x="73" y="103.9">25</text>
<text x="73" y="106.4">26</text>
<text x="81.9" y="103.9">65</text>
<text x="81.9" y="106.4">66</text>
<text x="106" y="106.4">25</text>
<text x="137.8" y="106.4">10</text>
<text x="138.4" y="103.9">9</text>
<text x="158.1" y="103.9">13</text>
<text x="158.1" y="106.4">15</text>
<text x="167" y="103.9">14</text>
<text x="167" y="106.4">16</text>
<text x="73" y="109">27</text>
<text x="73" y="111.5">28</text>
<text x="81.9" y="109">67</text>
<text x="81.9" y="111.5">68</text>
<text x="106" y="109">23</text>
<text x="137.8" y="109">13</text>
<text x="158.1" y="109">17</text>
<text x="158.1" y="111.5">19</text>
<text x="167" y="109">18</text>
<text x="167" y="111.5">20</text>
<text x="209.5" y="108.7">6</text>
<text x="73" y="114">29</text>
<text x="73" y="116.6">30</text>
<text x="73" y="119.1">31</text>
<text x="81.9" y="114">69</text>
<text x="81.9" y="116.6">70</text>
<text x="81.9" y="119.1">71</text>
<text x="106.6" y="119.1">1</text>
<text x="122.9" y="116.2" transform="rotate(-90 122.9 116.2)">29</text>
<text x="73" y="121.7">32</text>
<text x="73" y="124.2">33</text>
<text x="81.9" y="121.7">72</text>
<text x="81.9" y="124.2">73</text>
<text x="106.6" y="121.7">2</text>
<text x="106.6" y="124.2">3</text>
<text x="40.6" y="126.7">1</text>
<text x="40.6" y="129.3">3</text>
<text x="40.6" y="131.8">5</text>
<text x="49.5" y="126.7">2</text>
<text x="49.5" y="129.3">4</text>
<text x="49.5" y="131.8">6</text>
<text x="73" y="126.7">34</text>
<text x="73" y="129.3">35</text>
<text x="73" y="131.8">36</text>
<text x="81.9" y="126.7">74</text>
<text x="81.9" y="129.3">75</text>
<text x="81.9" y="131.8">76</text>
<text x="106.6" y="126.7">4</text>
<text x="106.6" y="129.3">5</text>
<text x="106.6" y="131.8">6</text>
<text x="158.7" y="129.3">1</text>
<text x="158.7" y="131.8">3</text>
<text x="167.6" y="129.3">2</text>
<text x="167.6" y="131.8">4</text>
<text x="40.6" y="134.4">7</text>
<text x="40.6" y="136.9">9</text>
<text x="48.9" y="136.9">10</text>
<text x="49.5" y="134.4">8</text>
<text x="73" y="134.4">37</text>
<text x="73" y="136.9">38</text>
<text x="81.9" y="134.4">77</text>
<text x="81.9" y="136.9">78</text>
<text x="106.6" y="134.4">7</text>
<text x="106.6" y="136.9">8</text>
<text x="158.7" y="134.4">5</text>
<text x="158.7" y="136.9">7</text>
<text x="167.6" y="134.4">6</text>
<text x="167.6" y="136.9">8</text>
<text x="40" y="139.4">11</text>
<text x="40" y="142">13</text>
<text x="48.9" y="139.4">12</text>
<text x="48.9" y="142">14</text>
<text x="73" y="139.4">39</text>
<text x="73" y="142">40</text>
<text x="81.9" y="139.4">79</text>
<text x="81.9" y="142">80</text>
<text x="106" y="142">10</text>
<text x="106.6" y="139.4">9</text>
<text x="158.1" y="142">11</text>
<text x="158.7" y="139.4">9</text>
<text x="167" y="139.4">10</text>
<text x="167" y="142">12</text>
<text x="158.1" y="147.1">15</text>
<text x="158.1" y="149.6">17</text>
<text x="158.1" y="144.5">13</text>
<text x="167" y="144.5">14</text>
<text x="167" y="147.1">16</text>
<text x="167" y="149.6">18</text>
</g>
</svg>
